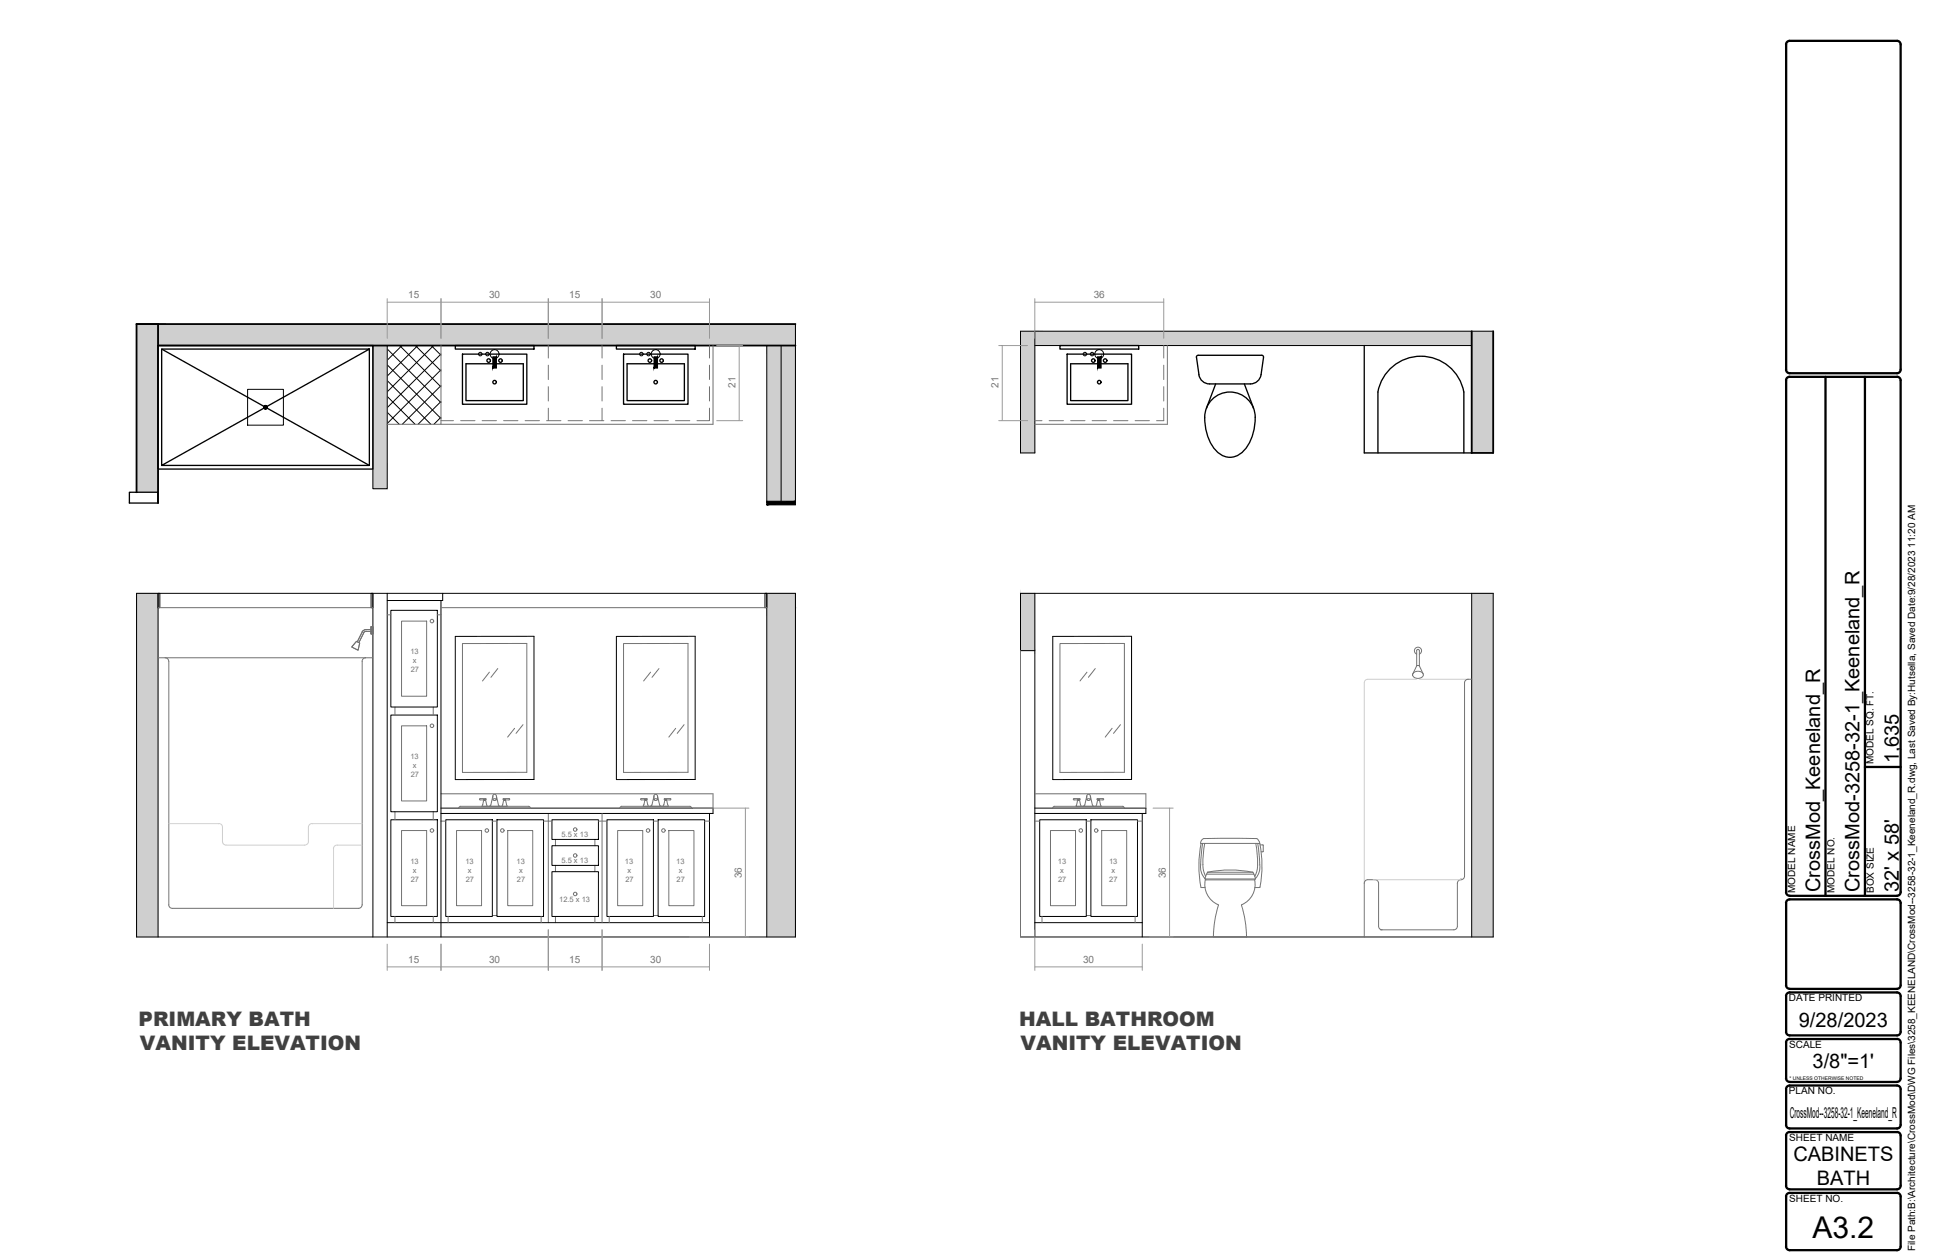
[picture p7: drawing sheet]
<svg xmlns="http://www.w3.org/2000/svg" width="432mm" height="279mm" viewBox="0 0 432 279" stroke-linecap="round" stroke-linejoin="round" font-family="sans-serif">
<!-- layer: elevation -->
<g fill="#cfcfcf" stroke="#cfcfcf" stroke-width=".22">
<path d="M30.3 131.6l4.7 76.2v-76.2zM30.3 131.6l4.7 76.2h-4.7z"/>
<path d="M170 131.6l6.3 3.1v-3.1zM170 131.6l6.3 3.1h-6.3z"/>
<path d="M170 134.7l6.3 73.1v-73.1zM170 134.7l6.3 73.1h-6.3z"/>
<path d="M30.3 71.9l4.7 37.3v-37.3zM30.3 71.9l4.7 37.3h-4.7z"/>
<path d="M35 71.9l141.3 4.7v-4.7zM35 71.9l141.3 4.7h-141.3z"/>
<path d="M82.7 76.6l3.1 27.4v-27.4zM82.7 76.6l3.1 27.4h-3.1z"/>
<path d="M82.7 104l3.1 4.4v-4.4zM82.7 104l3.1 4.4h-3.1z"/>
<path d="M170 76.6l3.1 34.9v-34.9zM170 76.6l3.1 34.9h-3.1z"/>
<path d="M173.1 76.6l3.2 34.9v-34.9zM173.1 76.6l3.2 34.9h-3.2z"/>
<path d="M226.2 73.4l3.2 27v-27zM226.2 73.4l3.2 27h-3.2z"/>
<path d="M229.4 73.4l96.8 3.2v-3.2zM229.4 73.4l96.8 3.2h-96.8z"/>
<path d="M326.2 73.4l4.8 27v-27zM326.2 73.4l4.8 27h-4.8z"/>
<path d="M326.2 131.6l4.8 76.2v-76.2zM326.2 131.6l4.8 76.2h-4.8z"/>
<path d="M226.2 131.6l3.2 12.7v-12.7zM226.2 131.6l3.2 12.7h-3.2z"/>
</g>
<!-- layer: ELEV2 -->
<g fill="none" stroke="#000" stroke-width=".22">
<path d="M30.3 131.6h146v76.2h-146zM35 131.6h.4v3.1h-.4zM35 131.6v76.2M82.3 131.6h.4v3.1h-.4zM82.7 131.6v76.2M85.8 131.6v76.2M86.6 135.3h10.3v21.5h-10.3zM97.7 133.2v74.6M98.1 131.6v1.6h-12.3M169.6 131.6h.4v3.1h-.4zM170 131.6v76.2M229.4 131.6v76.2"/>
<path d="M326.2 131.6v76.2M86.6 158.6h10.3v21.4h-10.3zM100.9 141.1h17.5v31.7l-17.5 .1zM136.6 141.1h17.5v31.7l-17.5 .1zM229.4 144.3h-3.2v-12.7h104.8v76.2h-104.8M233.4 141.1h17.4v31.7l-17.4 .1zM97.7 179.2h60.4v1.2h-60.4M229.4 179.2h24.6v1.2h-24.6M86.6 181.8h10.3v21.4h-10.3zM98.8 181.8h10.3v21.4h-10.3zM110.2 181.8h10.3v21.4h-10.3zM122.3 181.8h10.4v4.3h-10.4z"/>
<path d="M122.3 193.3h10.4v9.9h-10.4zM122.3 187.5h10.4v4.4h-10.4zM134.5 181.8h10.3v21.4h-10.3zM145.9 181.8h10.3v21.4h-10.3zM157.3 180.4v27.4M230.5 181.8h10.3v21.4h-10.3zM241.8 181.8h10.3v21.4h-10.3zM253.2 180.4v27.4M85.8 204.6h71.5M229.4 204.6h23.8"/>
</g>
<!-- layer: elevation -->
<g fill="none" stroke="#737373" stroke-width=".22">
<path d="M87.5 156.8v1.8M96 156.8v1.8M87.5 180v1.8M96 180v1.8M97.7 182.1h1.1M109.1 182.1h1.1M120.5 182.1h1.8M121.5 180.4v24.2M123.1 186.1v1.4M123.1 191.9v1.4M131.9 186.1v1.4M131.9 191.9v1.4"/>
<path d="M132.7 182.1h1.8M133.5 180.4v24.2M144.8 182.1h1.1M156.2 182.1h1.1M229.4 182.1h1.1M240.8 182.1h1M252.1 182.1h1.1M87.5 203.2v1.4M96 203.2v1.4M99.3 203.2v1.4M109.1 203h1.1M120 203.2v1.4"/>
<path d="M123.1 203.2v1.4M131.9 203.2v1.4M135 203.2v1.4M144.8 203h1.1M155.7 203.2v1.4M231 203.2v1.4M240.8 203h1M251.6 203.2v1.4"/>
<circle cx="95.7" cy="137.7" r=".39"/>
<circle cx="95.7" cy="160.9" r=".39"/>
<circle cx="95.7" cy="184.2" r=".39"/>
<circle cx="107.9" cy="184.2" r=".39"/>
<circle cx="111.3" cy="184.2" r=".39"/>
<circle cx="127.5" cy="189.7" r=".39"/>
<circle cx="127.5" cy="183.9" r=".39"/>
<circle cx="127.5" cy="198.2" r=".39"/>
<circle cx="143.6" cy="184.2" r=".39"/>
<circle cx="147.1" cy="184.2" r=".39"/>
<circle cx="239.6" cy="184.2" r=".39"/>
<circle cx="243" cy="184.2" r=".39"/>
</g>
<!-- layer: ELEV1 -->
<g fill="none" stroke="#737373" stroke-width=".22">
<path d="M35 134.7h47.7M81.2 140l-.6 .3M81.2 139.6l-.8 .3-1.2 2.4M82.3 139h.4v1.6h-.4zM82.3 140h-1.4l-.3 .3M82.3 139.6h-1.4l-.6 .5M82.3 139v1.6M82.7 139v1.6M85.8 136.3h.8M89 137.7h5.6v16.7h-5.6zM96.9 136.3h.8M97.7 134.7h72.3"/>
<path d="M35 145.9h47.7M36.6 145.9a.79 .79 0 0 1 .8 .8M37.4 146.7v53.9M79 142.2l.7 .4-.3 1.6-1.4-.7zM80.3 146.7v53.9M80.6 140.3l-1.1 2.2M81.1 145.9a.79 .79 0 0 0-.8 .8M102.5 142.7h14.3v28.6h-14.3zM108.5 149.1l-1.5 1.9M110.3 148.3l-1.5 1.9M138.2 142.7h14.3v28.6h-14.3zM144.2 149.1l-1.5 1.9"/>
<path d="M146.1 148.3l-1.6 1.9M226.2 144.3v63.5M235 142.7h14.2v28.6h-14.2zM240.9 149.1l-1.5 1.9M242.8 148.3l-1.5 1.9M313.2 149.3a1.38 1.38 0 0 1 2.3 .3 1.3 1.3 0 0 1-1.2 .8 1.3 1.3 0 0 1-1.2-.8zM314 144.3l.2-.3 .4 .1v3.6l.9 1.8M314 147.7h.6M314 145a.79 .79 0 0 1-.3-1.2 .79 .79 0 0 1 1.2 0 .79 .79 0 0 1-.3 1.2M314 144.3v3.4l-.8 1.8M324.6 151.4v42.9a.79 .79 0 0 1-.8 .8M325.4 150.6a.79 .79 0 0 0-.8 .8"/>
<path d="M325.4 150.6h.8M89 161h5.6v16.6h-5.6zM97.7 176h60.4v3.2M101.7 179.2h15.9M102.1 178.8l-.4 .4M102.1 178.8h15.1M107.2 177.4l-.4 1.4M107.4 177.4h-.2h.4h-1.2l-.1-.2 .1-.1h1.3l-.1 .3 .4 1.4M109.2 176.5a.39 .39 0 0 1 .4-.4 .39 .39 0 0 1 .4 .4M109.2 177.3v-.8l-.4 2-.4 .3M109.3 177.2h.7a.34 .34 0 0 1-.4 .3 .34 .34 0 0 1-.3-.3zM110 177.3v-.8l.5 2 .3 .3"/>
<path d="M111.9 177.4h.2h-.4h1.1l.2-.2-.2-.1h-1.3l.2 .3-.4 1.4M112.1 177.4l.3 1.4M114.1 161.5l-1.6 1.9M115.9 160.7l-1.5 1.9M117.2 178.8l.4 .4M137.4 179.2l.4-.4h15.1l.4 .4M137.4 179.2h15.9M142.7 178.4l-.2 .4M143 177.4l-.3 1M143.3 177.1l.2 .1-.2 .2M143.3 177.4l.4 1.4M143.3 177.1h-1.2l-.1 .1 .1 .2h1.2h-.3h.2"/>
<path d="M144.5 178.5l-.3 .3M144.9 176.5a.39 .39 0 0 1 .4-.4 .39 .39 0 0 1 .4 .4M145 177.3v-.8l-.5 2M145 177.2h.7a.34 .34 0 0 1-.4 .3 .34 .34 0 0 1-.3-.3zM145.8 177.3v-.8l.4 2M146.2 178.5l.3 .3M147.4 177.1l-.2 .1 .2 .2M147.4 177.4l-.4 1.4M147.4 177.1h1.2l.1 .1-.1 .2h-1.2h.4h-.2M147.8 177.4l.4 1.4M149.8 161.5l-1.5 1.9M151.6 160.7l-1.5 1.9"/>
<path d="M229.4 176h24.6v3.2M233.4 179.2l.4-.4h15l.4 .4M233.4 179.2h15.8M238.9 177.4l-.4 1.4h5.6l-.4-1.4M239.1 177.4h-.2h.4h-1.2l-.2-.2 .2-.1h1.3l-.1 .3 .4 1.4M240.9 177.3v-.8l-.5 2-.3 .3M240.9 176.5a.39 .39 0 0 1 .4-.4 .39 .39 0 0 1 .4 .4M241 177.2h.6a.34 .34 0 0 1-.3 .3 .34 .34 0 0 1-.3-.3zM241.7 177.3v-.8l.4 2M242.1 178.5l.4 .3M243.3 177.1l-.2 .1 .2 .2M243.3 177.4l-.4 1.4"/>
<path d="M243.3 177.1h1.2l.1 .1-.1 .2h-1.2h.4h-.2M246.5 161.5l-1.5 1.9M248.4 160.7l-1.6 1.9M89 184.2h5.6v16.6h-5.6zM101.2 184.2h5.5v16.6h-5.5zM112.5 184.2h5.6v16.6h-5.6zM136.9 184.2h5.6v16.6h-5.6zM148.3 184.2h5.5v16.6h-5.5zM232.9 184.2h5.5v16.6h-5.5zM244.2 184.2h5.5v16.6h-5.5zM302.4 195.9v11.9M303.2 195.1a.79 .79 0 0 0-.8 .8"/>
<path d="M303.2 195.1h1.6a.79 .79 0 0 1 .8 .8M305.6 195.9v9.5M323 195.9v9.5M323.8 195.1a.79 .79 0 0 0-.8 .8M323.9 195.1h.1M37.4 200.6a.79 .79 0 0 0 .8 .8h41.3a.79 .79 0 0 0 .8-.8M305.6 205.4a.79 .79 0 0 0 .8 .8M323 205.4a.79 .79 0 0 1-.7 .8h-16.3"/>
</g>
<!-- layer: cabinet -->
<g fill="none" stroke="#999" stroke-width=".22">
<path d="M85.8 66.2v8.8M85.8 67h71.5M97.7 66.2v8.8M121.5 66.2v8.8M133.5 66.2v8.8M157.3 66.2v8.8M158.9 76.6h5.7M163.9 76.6v16.7M221.4 76.6h6.4M222.2 76.6v16.7M229.4 67h28.6M229.4 66.2v8.8"/>
<path d="M258 66.2v8.8M158.9 93.3h5.7M221.4 93.3h6.4M153.6 179.2h12.4M165.2 179.2v28.6M255.6 179.2h4.5M259.2 179.2v28.6M85.8 214.4h71.5M85.8 209.4v5.8M97.7 209.4v5.8M121.5 206.2v9M133.5 206.2v9"/>
<path d="M152.8 207.8h13.2M157.3 209.4v5.8M229.4 214.4h23.8M229.4 206.2v9M253.2 209.4v5.8M254.8 207.8h5.3"/>
</g>
<!-- layer: FPEW -->
<path d="M30.3 71.9h4.7v39.6M30.3 71.9h146M30.3 71.9v37.3M35 76.6h141.3M326.2 73.4v27h4.8v-27" fill="none" stroke="#000" stroke-width=".4"/>
<!-- layer: SALESLIT -->
<g fill="none" stroke="#000" stroke-width=".22">
<path d="M85.8 77.4l11.9 11.9M88.6 76.6l9.1 9.2M89.1 76.6l-3.3 3.3M92.1 76.6l5.6 5.7M92.6 76.6l-6.8 6.8M95.6 76.6l2.1 2.2M96.1 76.6l-10.3 10.3M97.7 78.5l-11.9 11.9M85.8 91.4l2.7 2.7M85.8 87.9l6.2 6.2M85.8 84.4l9.7 9.7M85.8 80.9l11.9 11.9"/>
<path d="M97.7 92.5l-1.5 1.6M97.7 89l-5 5.1M97.7 85.5l-8.5 8.6M97.7 82l-11.9 11.9"/>
</g>
<!-- layer: IP -->
<path d="M82.7 76.6v31.8h3.1v-31.8M170 76.6v34.9M173.1 76.6v34.9M176.3 71.9v39.6M229.4 73.4v27h-3.2v-27h104.8M229.4 76.6h96.8" fill="none" stroke="#000" stroke-width=".22"/>
<!-- layer: APP -->
<g fill="none" stroke="#000" stroke-width=".3">
<path d="M35 76.6h47.7v27.4h-47.7zM35.8 77.4l46.1 25.8M81.9 77.4v25.8h-46.1v-25.8h46.1l-46.1 25.8M100.9 76.6h17.5v.8h-17.5zM102.5 78.5h14.3v11.1h-14.3zM136.6 76.6h17.5v.8h-17.5zM138.2 78.5h14.3v11.1h-14.3zM235 76.6h17.4v.8h-17.4zM236.5 78.5h14.3v11.1h-14.3zM302.4 76.6v23.8h23.8M103.3 80.7h12.7v8.1h-12.7zM139 80.7h12.7v8.1h-12.7z"/>
<path d="M237.3 80.7h12.7v8.1h-12.7zM265.8 83.1a2.38 2.38 0 0 0 2.3 2h9.1a2.38 2.38 0 0 0 2.3-2M265.8 83.1l-.6-3.9 .1-.3 .3-.1h14.2l.3 .4-.6 3.9M268.7 88.6a5.7 5.7 0 0 1 6.7-.9 5.7 5.7 0 0 1 2.8 6.1 8.7 8.7 0 0 1-3.9 7.2 4.1 4.1 0 0 1-5.3-1.8 11.1 11.1 0 0 1-1.7-8.4l.4-.8zM269.5 85.1l-2.1 5.4M275.8 85.1l2.1 5.4M305.4 100.4v-13.5a9.7 9.7 0 0 1 9.5-7.9 9.7 9.7 0 0 1 9.6 7.9v13.5"/>
<circle cx="108.3" cy="80" r=".39"/>
<circle cx="110.9" cy="80" r=".39"/>
<circle cx="144" cy="80" r=".39"/>
<circle cx="146.7" cy="80" r=".39"/>
<circle cx="242.3" cy="80" r=".39"/>
<circle cx="245" cy="80" r=".39"/>
<circle cx="109.6" cy="84.7" r=".39"/>
<circle cx="145.3" cy="84.7" r=".39"/>
<circle cx="243.7" cy="84.7" r=".39"/>
</g>
<g fill="#000" stroke="#000" stroke-width=".22">
<path d="M58.5 90.1l.3 .2h-.4z"/>
<path d="M109.2 79.1h.8l-.8 2.5zM110 79.1l-.8 2.5h.8z"/>
<path d="M145 79.1h.8l-.8 2.5zM145.8 79.1l-.8 2.5h.8z"/>
<path d="M243.3 79.1h.8l-.8 2.5zM244.1 79.1l-.8 2.5h.8z"/>
<path d="M58.4 90.3l.1 .2 .3-.2zM58.5 90.5l.3-.2-.2 .3zM58.8 90.3l-.2 .3 .1 .1z"/>
<path d="M58.8 90.3l-.1 .4h.1zM58.8 90.3l.2 .4h-.2zM58.8 90.3l.2 .4 .1-.1z"/>
<path d="M58.7 89.9l.1 .4v-.4zM58.6 90l.1-.1 .1 .4zM58.6 90l-.1 .1 .3 .2z"/>
<path d="M58.8 90.3l.3 .3 .1-.1zM58.8 90.3h.4v.2zM58.8 90.3h.4v-.2z"/>
<path d="M59.1 90l-.3 .3 .4-.2zM59 89.9l.1 .1-.3 .3zM58.8 89.9v.4l.2-.4z"/>
</g>
<!-- layer: FLD -->
<g fill="none" stroke="#000" stroke-width=".22">
<path d="M54.9 86.3h7.9v8h-7.9z"/>
<circle cx="106.5" cy="78.5" r=".39"/>
<circle cx="108" cy="78.5" r=".39"/>
<circle cx="109.6" cy="78.5" r=".98"/>
<circle cx="142.2" cy="78.5" r=".39"/>
<circle cx="143.8" cy="78.5" r=".39"/>
<circle cx="145.3" cy="78.5" r=".98"/>
<circle cx="240.5" cy="78.5" r=".39"/>
<circle cx="242.1" cy="78.5" r=".39"/>
<circle cx="243.7" cy="78.5" r=".98"/>
</g>
<!-- layer: DR -->
<path d="M170 112h6.3v-.9zM170 111.1h6.3l-6.3 .9z" fill="#000" stroke="#000" stroke-width=".22"/>
<path d="M28.7 109.2h6.3v2.3h-6.3z" fill="none" stroke="#000" stroke-width=".3"/>
<!-- layer: CAB -->
<g fill="none" stroke="#737373" stroke-width=".22">
<path d="M97.7 76.6v17.5h-11.9M121.5 76.6v2.8M133.5 76.6v2.8M157.3 76.6v2.8M158.1 76.6v17.5h-60.4M258 76.6v2.8M258.8 76.6v17.5h-29.4M97.7 93.3h2.8M102.1 93.3h3.2M106.9 93.3h3.1M111.6 93.3h3.2M116.4 93.3h3.2"/>
<path d="M121.2 93.3h3.1M121.5 81v3.2M121.5 85.7v3.2M121.5 90.5v2.8M125.9 93.3h3.2M130.7 93.3h3.2M133.5 81v3.2M133.5 85.7v3.2M133.5 90.5v2.8M135.4 93.3h3.2M140.2 93.3h3.2M145 93.3h3.1"/>
<path d="M149.7 93.3h3.2M157.3 90.5v2.8h-2.8M157.3 81v3.2M157.3 85.7v3.2M229.4 93.3h1.6M232.6 93.3h3.1M237.3 93.3h3.2M242.1 93.3h3.2M246.8 93.3h3.2M251.6 93.3h3.2M258 90.5v2.8h-1.6M258 81v3.2"/>
<path d="M258 85.7v3.2"/>
</g>
<!-- layer: ELEV1 -->
<path d="M302.4 151.4v44.5M303.2 150.6a.79 .79 0 0 0-.8 .8M303.2 150.6h10.8M314.6 150.6h10.8M37.4 182.6h11.1a.79 .79 0 0 1 .8 .8v3.2a.79 .79 0 0 0 .8 .8M50.1 187.4h17.5M74.7 187.4a.79 .79 0 0 0-.8 .8v13.2M74.7 187.4h5.6M80.3 182.6h-11.1a.79 .79 0 0 0-.8 .8v3.2a.79 .79 0 0 1-.8 .8M304.4 195.1h19.5" fill="none" stroke="#cfcfcf" stroke-width=".22"/>
<!-- layer: Layer1 -->
<g fill="none" stroke="#737373" stroke-width=".22">
<path d="M266.1 187h13.2M266.2 187a25.2 25.2 0 0 0 0 9.8h.9M266.6 187l-.3 2.1a11.2 11.2 0 0 0 .2 4.8l.6 .9M266.8 185.9a1.15 1.15 0 0 0-.7 1.1M266.8 185.9h11.8M267 187l-.2 1.3a10.5 10.5 0 0 0 .5 6M267.1 194.8l.1 .1M267.5 193.8h10.5M267.7 193.4h10M277.7 193.4l.6 1.4M277.7 193.4a24.1 24.1 0 0 0-10 0l-.6 1.4M278.3 194.9l-.2 .2h-10.9a5.1 5.1 0 0 0 2.9 5.6 24 24 0 0 0-1.1 7.1h7.3a30.4 30.4 0 0 0-1.1-7.2 4.9 4.9 0 0 0 2.9-5.5"/>
<path d="M278.3 194.8l-.1 .1h-11.1l.2 .2M278.4 187l.2 1.3a10.5 10.5 0 0 1-.5 6M278.6 185.9l.4 .5 .2 .6M278.8 187l.3 2.1a11.2 11.2 0 0 1-.2 4.8l-.6 .9M279.2 187a22.9 22.9 0 0 1 0 9.8h-1M279.3 187.3l.7 .1M279.5 188.9h.4M280 187.5l-.1 1.4"/>
</g>
<!-- layer: BOR -->
<g fill="none" stroke="#000" stroke-width=".51">
<path d="M395.9 9.9a.79 .79 0 0 1 .8-.8h23.8a.79 .79 0 0 1 .8 .8v72.1a.79 .79 0 0 1-.8 .8h-23.8a.79 .79 0 0 1-.8-.8M395.9 9.9v72.1M395.9 84.3a.76 .76 0 0 1 .8-.7l23.8-.1a.79 .79 0 0 1 .8 .8v113.5a.79 .79 0 0 1-.8 .8M395.9 84.3v113.5M404.6 83.6v115M413.4 83.6v115M413.4 170.1h7.9M395.9 197.8a.79 .79 0 0 0 .8 .8M396.7 198.6h23.8M395.9 218.5a.83 .83 0 0 0 .8 .8h23.8a.79 .79 0 0 0 .8-.8M395.9 200.2a.79 .79 0 0 1 .8-.8h23.8a.79 .79 0 0 1 .8 .8v18.3M395.9 200.2v18.3"/>
<path d="M395.9 220.9a.79 .79 0 0 1 .8-.8h23.8a.79 .79 0 0 1 .8 .8v7.9a.79 .79 0 0 1-.8 .8h-23.8a.79 .79 0 0 1-.8-.8M395.9 239.1a.79 .79 0 0 0 .8 .8M395.9 220.9v7.9M395.9 231.2v7.9M396.7 230.4a.79 .79 0 0 0-.8 .8M396.7 230.4h23.8M396.7 239.9h23.8M420.5 230.4a.79 .79 0 0 1 .8 .8v7.9a.79 .79 0 0 1-.8 .8M395.9 251.8a.76 .76 0 0 1 .8-.8h23.8a.79 .79 0 0 1 .8 .8v11.1a.79 .79 0 0 1-.8 .8h-23.8a.83 .83 0 0 1-.8-.8M395.9 241.5a.79 .79 0 0 1 .8-.8h23.8a.79 .79 0 0 1 .8 .8v7.9a.79 .79 0 0 1-.8 .8h-23.8a.79 .79 0 0 1-.8-.8M395.9 241.5v7.9M395.9 251.8v11.1"/>
<path d="M395.9 265.3a.79 .79 0 0 1 .8-.8h23.8a.79 .79 0 0 1 .8 .8v11.1a.79 .79 0 0 1-.8 .8h-23.8a.79 .79 0 0 1-.8-.8M395.9 265.3v11.1"/>
</g>
<text font-size="6.7" x="401.8" y="274.4">A3.2</text>
<g font-size="4.4">
<text x="420.9" y="169.3" transform="rotate(-90 420.9 169.3)">1,635</text>
<text x="403.5" y="197.8" transform="rotate(-90 403.5 197.8)">CrossMod_Keeneland_R</text>
<text x="412.2" y="197.8" transform="rotate(-90 412.2 197.8)">CrossMod-3258-32-1_Keeneland_R</text>
<text x="420.9" y="197.8" transform="rotate(-90 420.9 197.8)">32' x 58'</text>
<text x="398.7" y="227.6">9/28/2023</text>
<text x="401.8" y="236.7">3/8&quot;=1'</text>
<text x="397.5" y="257.5">CABINETS</text>
<text x="402.7" y="262.8">BATH</text>
</g>
<g font-size="4.4" fill="#404040">
<text x="30.7" y="227.4">PRIMARY BATH</text>
<text x="225.9" y="227.5">HALL BATHROOM</text>
<text x="31" y="232.8">VANITY ELEVATION</text>
<text x="226.2" y="232.8">VANITY ELEVATION</text>
</g>
<text font-size="3.3" x="396.7" y="247.9">CrossMod--3258-32-1_Keeneland_R</text>
<g font-size="2.2" fill="#737373">
<text x="90.5" y="66.2">15</text>
<text x="108.4" y="66.2">30</text>
<text x="126.2" y="66.2">15</text>
<text x="144.1" y="66.2">30</text>
<text x="242.4" y="66.2">36</text>
<text x="163" y="86" transform="rotate(-90 163 86)">21</text>
<text x="221.4" y="86" transform="rotate(-90 221.4 86)">21</text>
<text x="164.4" y="194.7" transform="rotate(-90 164.4 194.7)">36</text>
<text x="258.4" y="194.7" transform="rotate(-90 258.4 194.7)">36</text>
<text x="90.5" y="213.6">15</text>
<text x="108.4" y="213.6">30</text>
<text x="126.2" y="213.6">15</text>
<text x="144.1" y="213.6">30</text>
<text x="240.1" y="213.6">30</text>
</g>
<g font-size="2.2">
<text x="415.3" y="169.4" transform="rotate(-90 415.3 169.4)">MODEL SQ. FT.</text>
<text x="397.9" y="198" transform="rotate(-90 397.9 198)">MODEL NAME</text>
<text x="406.6" y="198" transform="rotate(-90 406.6 198)">MODEL NO.</text>
<text x="415.4" y="198" transform="rotate(-90 415.4 198)">BOX SIZE</text>
<text x="396.5" y="222.1">DATE PRINTED</text>
<text x="396.6" y="232.4">SCALE</text>
<text x="396.5" y="242.7">PLAN NO.</text>
<text x="396.6" y="253">SHEET NAME</text>
<text x="396.6" y="266.5">SHEET NO.</text>
<text x="424.5" y="277.4" transform="rotate(-90 424.5 277.4)">File Path:B:\Architecture\CrossMod\DWG Files\3258_KEENELAND\CrossMod--3258-32-1_Keeneland_R.dwg, Last Saved By:Hutsella, Saved Date:9/28/2023 11:20 AM</text>
</g>
<g font-size="1.7" fill="#737373">
<text x="91" y="145.1">13</text>
<text x="91" y="149.1">27</text>
<text x="91.5" y="147.1">x</text>
<text x="91" y="168.3">13</text>
<text x="91" y="172.3">27</text>
<text x="91.5" y="170.3">x</text>
<text x="124.5" y="185.7">5.5 x 13</text>
<text x="91" y="191.6">13</text>
<text x="103.2" y="191.6">13</text>
<text x="114.5" y="191.6">13</text>
<text x="124.5" y="191.4">5.5 x 13</text>
<text x="138.5" y="191.6">13</text>
<text x="149.9" y="191.6">13</text>
<text x="234.5" y="191.6">13</text>
<text x="245.8" y="191.6">13</text>
<text x="91" y="195.5">27</text>
<text x="91.5" y="193.5">x</text>
<text x="103.2" y="195.5">27</text>
<text x="103.7" y="193.5">x</text>
<text x="114.6" y="195.5">27</text>
<text x="115.1" y="193.5">x</text>
<text x="138.6" y="195.5">27</text>
<text x="139.1" y="193.5">x</text>
<text x="150" y="195.5">27</text>
<text x="150.5" y="193.5">x</text>
<text x="234.5" y="195.5">27</text>
<text x="235" y="193.5">x</text>
<text x="245.9" y="195.5">27</text>
<text x="246.4" y="193.5">x</text>
<text x="124" y="200">12.5 x 13</text>
</g>
<text font-size="1.1" x="396.7" y="239.5">* UNLESS OTHERWISE NOTED</text>
</svg>
